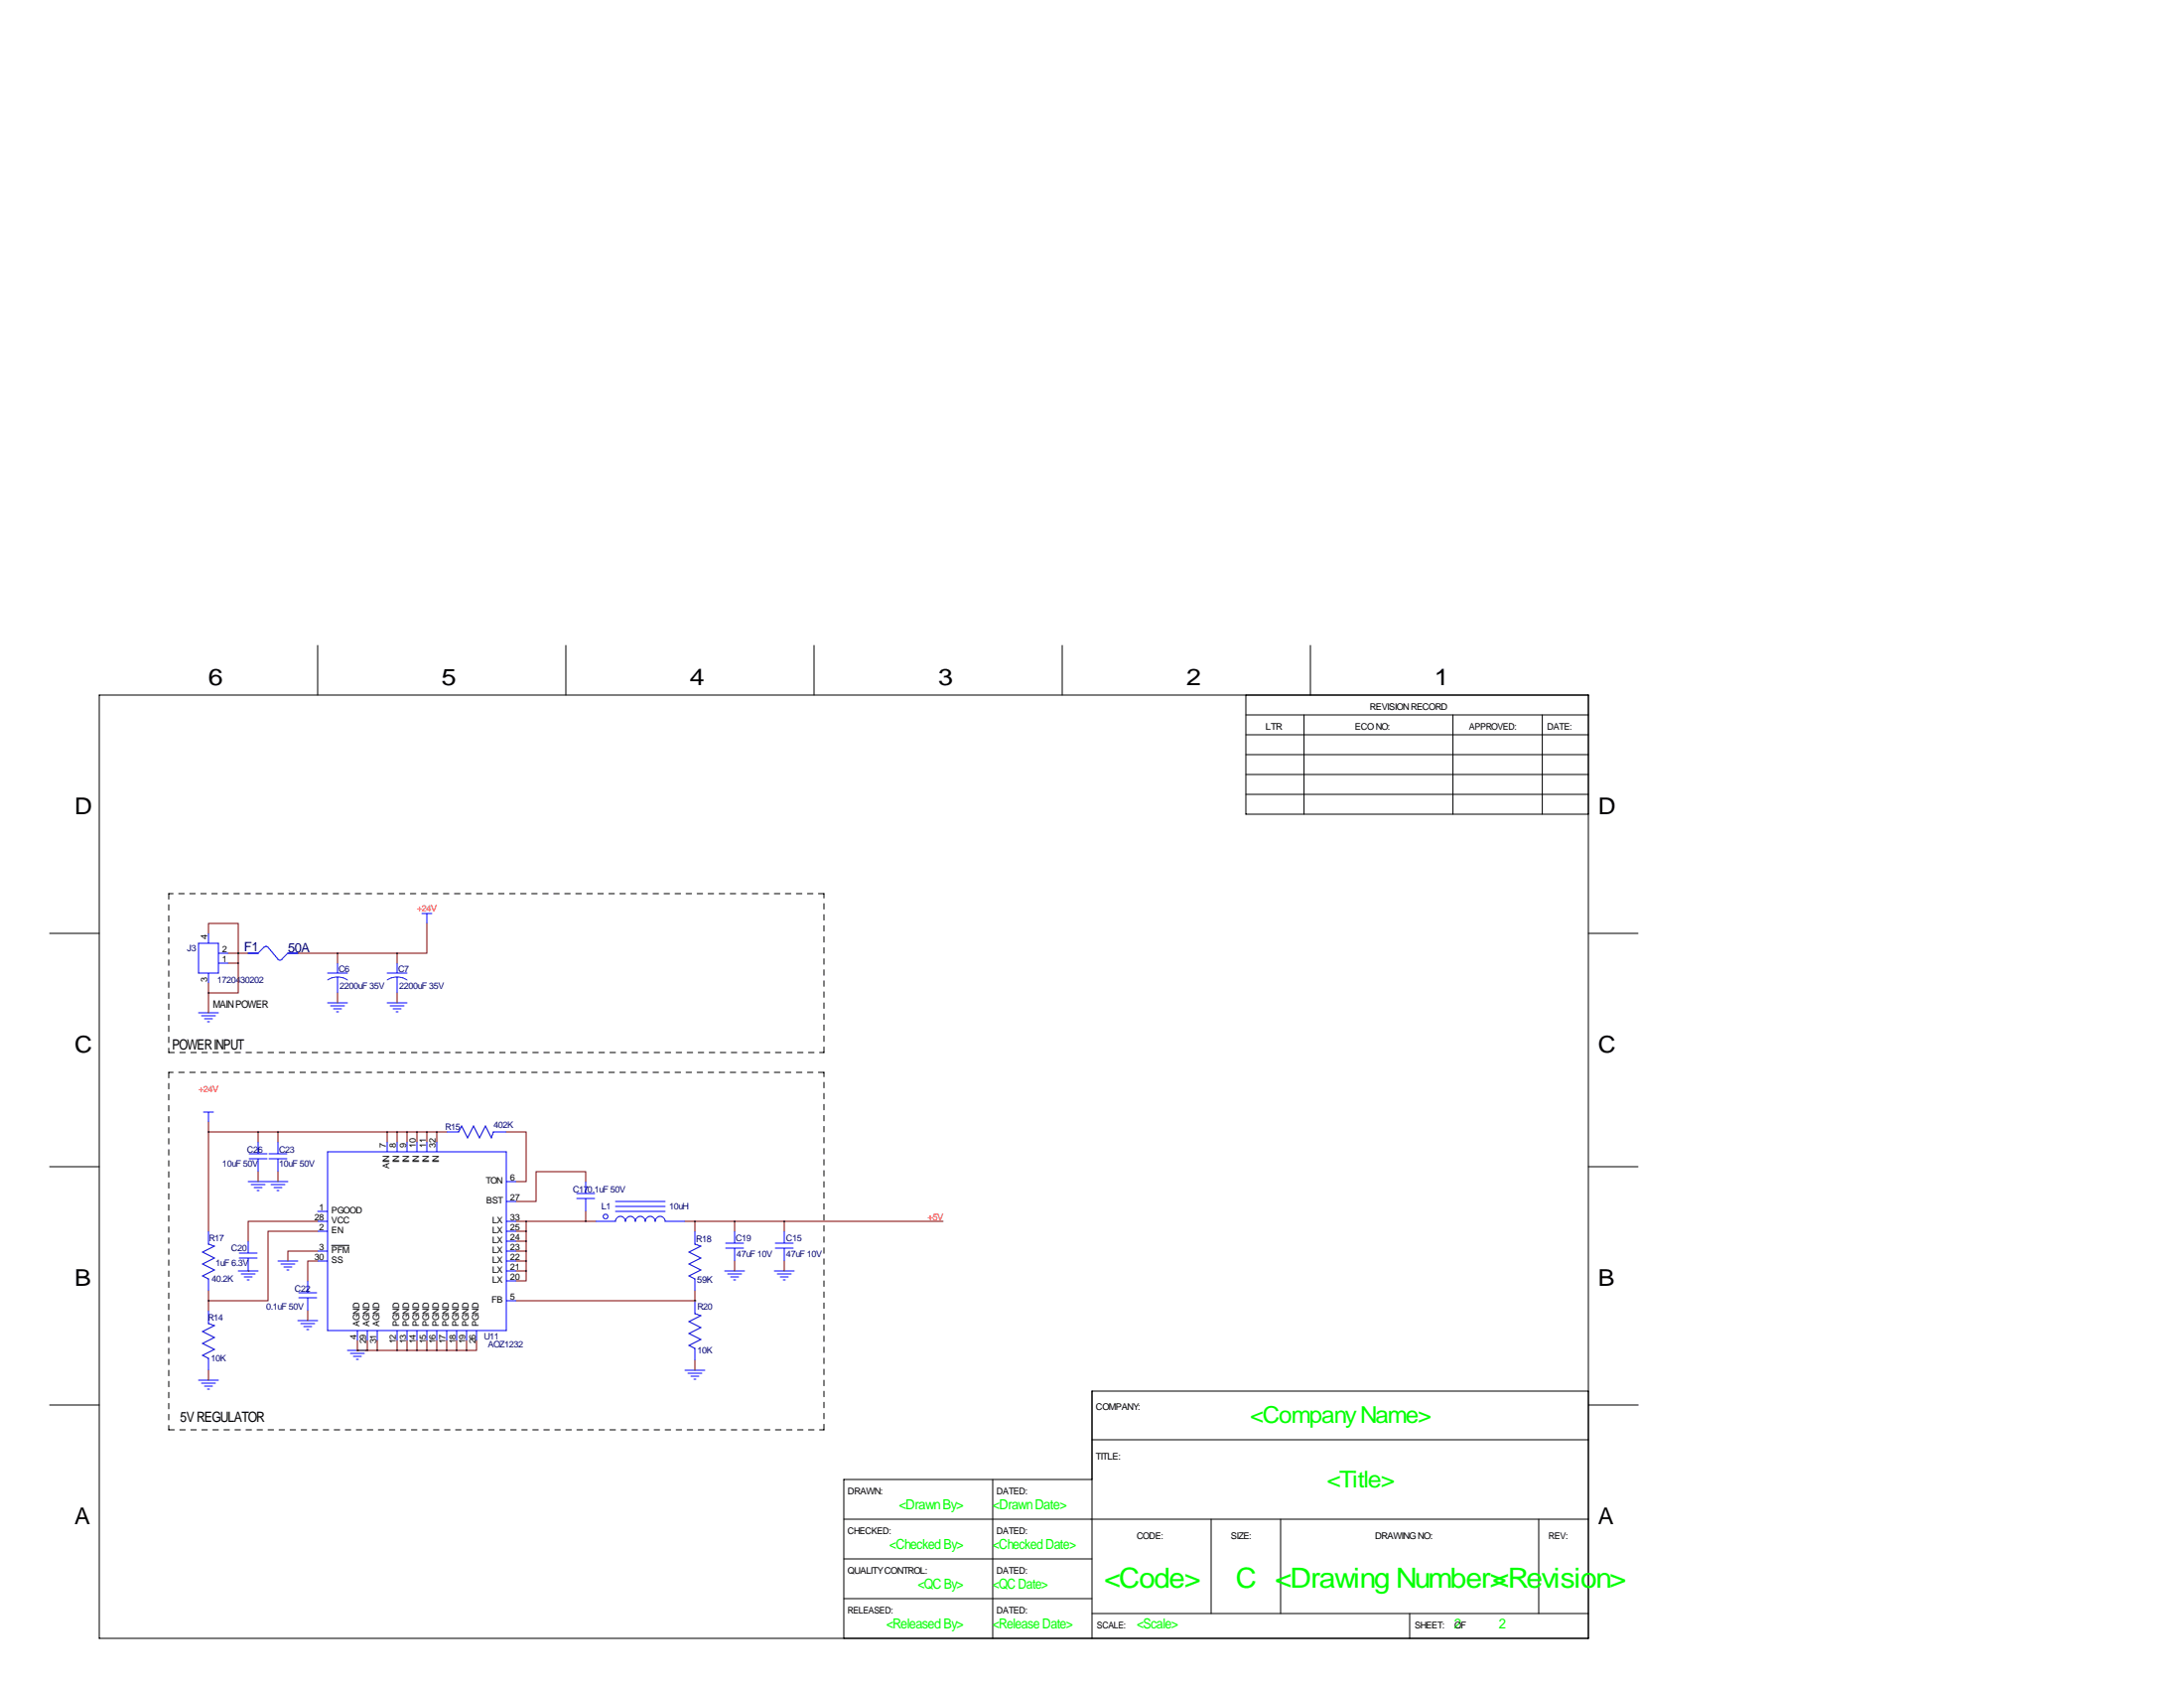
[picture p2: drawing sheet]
<svg xmlns="http://www.w3.org/2000/svg" width="559mm" height="432mm" viewBox="0 0 559 432" stroke-linecap="round" stroke-linejoin="round" font-family="sans-serif">
<g fill="none" stroke="#000" stroke-width=".25">
<path d="M25.4 177.8h381v241.3h-381zM81.3 165.1v12.7M144.8 165.1v12.7M208.3 165.1v12.7M271.8 165.1v12.7M318.8 177.8v30.5h87.6M335.3 165.1v12.7M318.8 182.9h87.6M318.8 188h87.6M318.8 198.1h87.6M318.8 193h87.6M333.7 182.9v25.4"/>
<path d="M371.8 182.9v25.4M394.6 182.9v25.4M318.8 203.2h87.6M12.7 238.8h12.7M406.4 238.8h12.7M12.7 298.4h12.7M406.4 298.4h12.7M84.8 318.6h4.5M12.7 359.4h12.7M406.4 355.9h-127v63.2M406.5 359.4h12.7M254 378.5v40.6"/>
<path d="M279.4 368.3h127M279.4 378.5h-63.5v40.6M215.9 388.6h190.5M215.9 398.8h63.5M309.9 388.6v24.1M327.7 388.6v24.1M393.7 388.6v24.1M215.9 408.9h63.5M279.4 412.7h127M360.7 412.7v6.4"/>
</g>
<path d="M43.2 228.6v40.6M210.8 228.6h-167.6M43.2 274.3v91.5M43.2 269.2h167.6M210.8 274.3h-167.6M210.8 269.2v-40.6M43.2 365.8h167.6M210.8 365.8v-91.5" fill="none" stroke="#000" stroke-width=".25" stroke-dasharray="1.4 1.4"/>
<g fill="none" stroke="#00f" stroke-width=".25">
<path d="M53.3 238.8v2.5M107.9 233.7h2.6M109.2 233.7v2.5M50.8 241.3h5.1v7.6h-5.1zM50.8 259.1h5.1M51.6 259.8h3.5M53.3 248.9v2.6M55.9 246.4h2.5M55.9 243.8h2.5M63.5 243.8h2.5l1.7-1.6 .4-.1 .5 .2 2.8 3.3 .6-.1 1.7-1.7h2.5M83.8 248.9h5.1M83.8 256.5h5.1"/>
<path d="M84.6 257.3h3.5M85.3 258.1h2.1M86.1 258.8h.5M86.4 249.9l-1.1 .1-1.5 .7M86.4 246.4v2.5M86.4 249.9v4.1M86.4 249.9l1.6 .3 .9 .5M99.1 248.9h5M99.1 256.5h5M99.8 257.3h3.6M100.6 258.1h2M101.3 258.8h.6"/>
<path d="M101.6 249.9l-1.1 .1-1.4 .7M101.6 246.4v2.5M101.6 249.9v4.1M101.6 249.9l1.6 .3 .9 .5M52.3 260.6h2.1M53.1 261.4h.5M52.1 284.5h2.5M53.3 284.5v2.5M63.8 296.4h4.5M63.8 295.1h4.5M66 292.1v3M66 296.4v3.3"/>
<path d="M68.8 296.4h4.6M68.8 295.1h4.6M71.1 292.1v3M71.1 296.4v3.3M83.8 294.6h45.7v45.8h-45.7zM99.1 292.1v2.5M101.6 292.1v2.5M104.1 292.1v2.5M106.7 292.1v2.5M109.2 292.1v2.5M111.8 292.1v2.5M114.3 289.6h3l.8-1.6 1.5 3.1 1.6-3.1 1.5 3.1 1.5-3.1 1.5 3.1 .5-1.5h3.3"/>
<path d="M53.3 315v3.3l1.6 .5-3.1 1.5 3.1 1.5-3.1 1.5 3.1 1.6-3.1 1.5 1.5 .8v3M63.5 302.3h10.2M63.5 317.5v3M64.3 303h3.5M65 303.8h2.1M65.8 304.5h.5M69.3 303h3.6M70.1 303.8h2M70.9 304.5h.5M81.3 309.9h2.5M81.3 315h2.5M81.3 312.4h2.5"/>
<path d="M129.5 315h2.6M129.5 302.3h2.6M129.5 317.5h2.6M129.5 307.3h2.6M129.5 312.4h2.6M147.6 306.6h4.5M147.6 305.3h4.5M149.9 302.3v3M149.9 306.6v3.3M152.4 312.4h5.1a1.27 1.27 0 0 1 1.3-1.3 1.27 1.27 0 0 1 1.2 1.3 1.27 1.27 0 0 1 1.3-1.3 1.27 1.27 0 0 1 1.3 1.3 1.27 1.27 0 0 1 1.2-1.3 1.27 1.27 0 0 1 1.3 1.3 1.27 1.27 0 0 1 1.3-1.2 1.27 1.27 0 0 1 1.2 1.2 1.27 1.27 0 0 1 1.3-1.3 1.27 1.27 0 0 1 1.3 1.3h5.1M157.5 309.9h12.7M157.5 307.3h12.7"/>
<path d="M157.5 308.6h12.7M177.8 315v3.3l1.5 .5-3 1.5 3 1.5-3 1.5 3 1.6-3 1.5 1.5 .8v3M185.7 319.3h4.5M185.7 318h4.5M188 315v3M188 319.3v3.3M198.4 319.3h4.5M198.4 318h4.5M200.7 315v3M200.7 319.3v3.3M53.3 335.3v3.3l1.6 .5-3.1 1.5 3.1 1.5-3.1 1.6 3.1 1.5-3.1 1.5 1.5 .8v3M61 325.1h5"/>
<path d="M61.2 321.8h4.6M61.2 320.5h4.6M61.7 325.9h3.6M62.5 326.6h2M63.2 327.4h.6M63.5 321.8v3.3M71.1 322.6h5.1M71.9 323.3h3.5M72.6 324.1h2.1M73.4 324.9h.5M76.2 337.8h5.1M76.5 332h4.5"/>
<path d="M76.5 330.7h4.5M77 338.6h3.5M77.7 339.3h2.1M78.7 327.7v3M78.7 332v3.3M81.3 320h2.5M81.3 322.6h2.5M129.5 320h2.6M129.5 332.7h2.6M129.5 327.7h2.6M129.5 325.1h2.6M129.5 322.6h2.6"/>
<path d="M177.8 332.7v3.3l1.5 .5-3 1.6 3 1.5-3 1.5 3 1.5-3 1.6 1.5 .7v3.1M185.4 325.1h5.1M186.2 325.9h3.5M186.9 326.6h2.1M187.7 327.4h.5M198.1 325.1h5.1M198.9 325.9h3.5M199.6 326.6h2.1M200.4 327.4h.5M50.8 353.1h5.1M51.6 353.8h3.5M52.3 354.6h2.1"/>
<path d="M53.1 355.3h.5M78.5 340.1h.5M88.9 345.4h5.1M89.7 346.2h3.5M90.4 347h2.1M91.2 347.7h.5M91.4 340.4v2.5M94 340.4v2.5M96.5 340.4v2.5M101.6 340.4v2.5M104.1 340.4v2.5M106.7 340.4v2.5"/>
<path d="M109.2 340.4v2.5M111.8 340.4v2.5M114.3 340.4v2.5M116.8 340.4v2.5M119.4 340.4v2.5M121.9 340.4v2.5M175.3 350.5h5M176 351.3h3.6M176.8 352h2M177.5 352.8h.6"/>
<circle cx="154.9" cy="311.2" r=".61"/>
</g>
<g fill="none" stroke="#800000" stroke-width=".25">
<path d="M53.3 238.8v-2.6h7.7v10.2M109.2 236.2v7.6h-7.6M53.3 251.5v7.6M58.4 243.8h5.1M58.4 246.4h2.6M61 246.4v7.6h-7.7M76.2 243.8h25.4M86.4 243.8v2.6M86.4 254v2.5M101.6 243.8v2.6M101.6 254v2.5M53.3 289.6h61"/>
<path d="M53.3 287v28M66 289.6v2.5M66 299.7v2.6M71.1 289.6v2.5M71.1 299.7v2.6M99.1 289.6v2.5M101.6 289.6v2.5M104.1 289.6v2.5M106.7 289.6v2.5M109.2 289.6v2.5M111.8 289.6v2.5M129.5 289.6h5.1v12.7h-2.5"/>
<path d="M81.3 312.4h-17.8v5.1M81.3 315h-12.7v17.7h-15.3M132.1 312.4h20.3M132.1 317.5h2.5M132.1 315h2.5M134.6 312.4v12.7M149.9 302.3v-2.6h-12.7v7.6h-5.1M149.9 309.9v2.5M175.3 312.4h66M177.8 312.4v2.6M188 312.4v2.6M200.7 312.4v2.6"/>
<path d="M53.3 330.2v5.1M63.5 325.1h.1M78.7 335.3v2.5M81.3 320h-7.6v2.6M81.3 322.6h-2.6v5.1M132.1 325.1h2.5M132.1 322.6h2.5M132.1 320h2.5M132.1 332.7h45.7M134.6 325.1v2.6h-2.5M177.8 332.7h.1M177.8 330.2v2.5"/>
<path d="M188 322.6v2.5M200.7 322.6v2.5M53.3 350.5v2.6M91.4 345.4h.1M91.4 342.9v2.5M91.4 345.4h28M94 342.9v2.5M96.5 342.9v2.5M101.6 342.9v2.5M104.1 342.9v2.5M106.7 342.9v2.5M109.2 342.9v2.5"/>
<path d="M111.8 342.9v2.5M114.3 342.9v2.5M116.8 342.9v2.5M119.4 342.9v2.5M121.9 342.9v2.5h-2.5M177.8 348v2.5"/>
</g>
<path d="M116.8 345.4a.05 .05 0 0 0 .1 0 .05 .05 0 0 0-.1 0zM111.7 345.4a.05 .05 0 0 0 .1 0 .05 .05 0 0 0-.1 0zM104.1 345.4a.05 .05 0 0 0 .1 0 .05 .05 0 0 0-.1 0zM99 289.6a.05 .05 0 0 0 .1 0 .05 .05 0 0 0-.1 0zM104.1 289.6a.05 .05 0 0 0 .1 0 .05 .05 0 0 0-.1 0zM149.8 312.4a.05 .05 0 0 0 .1 0 .05 .05 0 0 0-.1 0zM187.9 312.4a.05 .05 0 0 0 .1 0 .05 .05 0 0 0-.1 0zM66 289.6a.05 .05 0 0 0 .1 0 .05 .05 0 0 0-.1 0zM91.4 345.4a.05 .05 0 0 0 .1 0 .05 .05 0 0 0-.1 0zM53.3 332.7a.05 .05 0 0 0 .1 0 .05 .05 0 0 0-.1 0zM111.7 289.6a.05 .05 0 0 0 .1 0 .05 .05 0 0 0-.1 0zM53.3 289.6a.05 .05 0 0 0 .1 0 .05 .05 0 0 0-.1 0zM200.6 312.4a.05 .05 0 0 0 .1 0 .05 .05 0 0 0-.1 0zM53.3 254a.05 .05 0 0 0 .1 0 .05 .05 0 0 0-.1 0zM60.9 246.4a.05 .05 0 0 0 .1 0 .05 .05 0 0 0-.1 0zM86.3 243.8a.05 .05 0 0 0 .1 0 .05 .05 0 0 0-.1 0z" fill="#800000" stroke="#800000" stroke-width=".51"/>
<g font-size="7.1" fill="#0f0">
<text x="282.5" y="406.2">&lt;Code&gt;</text>
<text x="316.2" y="406.2">C &lt;Drawing Number&gt;</text>
<text x="381.8" y="406.2">&lt;Revision&gt;</text>
</g>
<g font-size="5.9">
<text x="53.3" y="175.3">6</text>
<text x="113" y="175.3">5</text>
<text x="176.5" y="175.3">4</text>
<text x="240" y="175.3">3</text>
<text x="303.5" y="175.3">2</text>
<text x="367" y="175.3">1</text>
<text x="19" y="208.3">D</text>
<text x="408.9" y="208.3">D</text>
<text x="19" y="269.2">C</text>
<text x="408.9" y="269.2">C</text>
<text x="19" y="328.9">B</text>
<text x="408.9" y="328.9">B</text>
<text x="19" y="389.9">A</text>
<text x="408.9" y="389.9">A</text>
</g>
<g font-size="5.9" fill="#0f0">
<text x="319.8" y="363.9">&lt;Company Name&gt;</text>
<text x="339.4" y="380.4">&lt;Title&gt;</text>
</g>
<g font-size="3.6">
<text x="44" y="268.4">POWER INPUT</text>
<text x="46.1" y="363.6">5V REGULATOR</text>
</g>
<g font-size="3.6" fill="#0f0">
<text x="230" y="386">&lt;Drawn By&gt;</text>
<text x="254" y="386">&lt;Drawn Date&gt;</text>
<text x="227.6" y="396.2">&lt;Checked By&gt;</text>
<text x="254" y="396.2">&lt;Checked Date&gt;</text>
<text x="234.8" y="406.3">&lt;QC By&gt;</text>
<text x="254" y="406.3">&lt;QC Date&gt;</text>
<text x="226.8" y="416.5">&lt;Released By&gt;</text>
<text x="254" y="416.5">&lt;Release Date&gt;</text>
<text x="290.8" y="416.5">&lt;Scale&gt;</text>
<text x="372.1" y="416.5">2</text>
<text x="383.5" y="416.5">2</text>
</g>
<g font-size="3.3" fill="#000080">
<text x="62.5" y="243.3">F1</text>
<text x="73.7" y="243.6">50A</text>
</g>
<text font-size="2.6" x="54.5" y="257.9">MAIN POWER</text>
<g font-size="2.4">
<text x="350.5" y="181.6">REVISION RECORD</text>
<text x="323.8" y="186.7">LTR</text>
<text x="346.7" y="186.7">ECO NO:</text>
<text x="375.9" y="186.7">APPROVED:</text>
<text x="395.9" y="186.7">DATE:</text>
<text x="280.4" y="360.7">COMPANY:</text>
<text x="280.4" y="373.4">TITLE:</text>
<text x="216.9" y="382.3">DRAWN:</text>
<text x="255" y="382.3">DATED:</text>
<text x="216.9" y="392.4">CHECKED:</text>
<text x="255" y="392.4">DATED:</text>
<text x="290.8" y="393.7">CODE:</text>
<text x="315" y="393.7">SIZE:</text>
<text x="351.8" y="393.7">DRAWING NO:</text>
<text x="396.2" y="393.7">REV:</text>
<text x="216.9" y="402.6">QUALITY CONTROL:</text>
<text x="255" y="402.6">DATED:</text>
<text x="216.9" y="412.7">RELEASED:</text>
<text x="255" y="412.7">DATED:</text>
<text x="280.7" y="416.6">SCALE:</text>
<text x="361.9" y="416.6">SHEET:</text>
<text x="372.2" y="416.6">OF</text>
</g>
<g font-size="2.4" fill="#000080">
<text x="178.1" y="317.8">R18</text>
<text x="178.4" y="328.2">59K</text>
</g>
<text font-size="2.4" fill="#f00" x="237.4" y="312.2">+5V</text>
<g font-size="2.3" fill="#f00">
<text x="106.7" y="233.2">+24V</text>
<text x="50.9" y="279.4">+24V</text>
</g>
<g font-size="2.3" fill="#000080">
<text x="47.9" y="243.3">J3</text>
<text x="55.5" y="251.5">1720430202</text>
<text x="86.6" y="248.7">C6</text>
<text x="101.9" y="248.7">C7</text>
<text x="86.9" y="253">2200uF 35V</text>
<text x="102.1" y="253">2200uF 35V</text>
<text x="113.9" y="289.1">R15</text>
<text x="126.3" y="288.6">402K</text>
<text x="56.9" y="298.4">10uF 50V</text>
<text x="63.2" y="294.9">C26</text>
<text x="71.4" y="294.9">C23</text>
<text x="71.4" y="298.4">10uF 50V</text>
<text x="146.6" y="305.1">C170.1uF 50V</text>
<text x="153.9" y="309.4">L1</text>
<text x="171.2" y="309.4">10uH</text>
<text x="53.5" y="317.5">R17</text>
<text x="188.2" y="317.5">C19</text>
<text x="201.2" y="317.5">C15</text>
<text x="55.1" y="323.8">1uF 6.3V</text>
<text x="59.2" y="320">C20</text>
<text x="188.5" y="321.6">47uF 10V</text>
<text x="201.2" y="321.6">47uF 10V</text>
<text x="54.2" y="327.9">40.2K</text>
<text x="68.1" y="335">0.1uF 50V</text>
<text x="75.4" y="330.5">C22</text>
<text x="178.4" y="335">R20</text>
<text x="53.2" y="337.8">R14</text>
<text x="123.8" y="342.6">U11</text>
<text x="124.8" y="344.7">AOZ1232</text>
<text x="178.4" y="346.2">10K</text>
<text x="54" y="348.2">10K</text>
</g>
<g font-size="2.3">
<text x="53.1" y="240.3" transform="rotate(-90 53.1 240.3)">4</text>
<text x="56.9" y="243.6">2</text>
<text x="53.1" y="251.1" transform="rotate(-90 53.1 251.1)">3</text>
<text x="56.9" y="246.1">1</text>
<text x="98.8" y="293.6" transform="rotate(-90 98.8 293.6)">7</text>
<text x="101.3" y="293.6" transform="rotate(-90 101.3 293.6)">8</text>
<text x="103.9" y="293.6" transform="rotate(-90 103.9 293.6)">9</text>
<text x="106.4" y="293.6" transform="rotate(-90 106.4 293.6)">10</text>
<text x="109" y="293.6" transform="rotate(-90 109 293.6)">11</text>
<text x="111.5" y="293.6" transform="rotate(-90 111.5 293.6)">32</text>
<text x="99.6" y="298.9" transform="rotate(-90 99.6 298.9)">AIN</text>
<text x="102.1" y="297.5" transform="rotate(-90 102.1 297.5)">IN</text>
<text x="104.7" y="297.5" transform="rotate(-90 104.7 297.5)">IN</text>
<text x="107.2" y="297.5" transform="rotate(-90 107.2 297.5)">IN</text>
<text x="109.7" y="297.5" transform="rotate(-90 109.7 297.5)">IN</text>
<text x="112.3" y="297.5" transform="rotate(-90 112.3 297.5)">IN</text>
<text x="124.3" y="302.8">TON</text>
<text x="130.6" y="302">6</text>
<text x="81.6" y="309.6">1</text>
<text x="84.8" y="310.4">PGOOD</text>
<text x="124.5" y="307.9">BST</text>
<text x="130.6" y="307.1">27</text>
<text x="80.5" y="312.2">28</text>
<text x="81.6" y="314.7">2</text>
<text x="84.8" y="315.5">EN</text>
<text x="84.8" y="312.9">VCC</text>
<text x="125.9" y="315.5">LX</text>
<text x="125.9" y="312.9">LX</text>
<text x="130.6" y="317.2">24</text>
<text x="130.6" y="314.7">25</text>
<text x="130.6" y="312.2">33</text>
<text x="80.5" y="322.3">30</text>
<text x="81.6" y="319.8">3</text>
<text x="84.8" y="320.6">PFM</text>
<text x="84.8" y="323.1">SS</text>
<text x="125.9" y="323.1">LX</text>
<text x="125.9" y="320.6">LX</text>
<text x="125.9" y="318">LX</text>
<text x="130.6" y="322.3">22</text>
<text x="130.6" y="319.8">23</text>
<text x="125.9" y="328.2">LX</text>
<text x="125.9" y="325.6">LX</text>
<text x="130.6" y="327.4">20</text>
<text x="130.6" y="324.9">21</text>
<text x="125.8" y="333.3">FB</text>
<text x="130.6" y="332.5">5</text>
<text x="92" y="339.3" transform="rotate(-90 92 339.3)">AGND</text>
<text x="94.5" y="339.3" transform="rotate(-90 94.5 339.3)">AGND</text>
<text x="97" y="339.3" transform="rotate(-90 97 339.3)">AGND</text>
<text x="102.1" y="339.3" transform="rotate(-90 102.1 339.3)">PGND</text>
<text x="104.7" y="339.3" transform="rotate(-90 104.7 339.3)">PGND</text>
<text x="107.2" y="339.3" transform="rotate(-90 107.2 339.3)">PGND</text>
<text x="109.7" y="339.3" transform="rotate(-90 109.7 339.3)">PGND</text>
<text x="112.3" y="339.3" transform="rotate(-90 112.3 339.3)">PGND</text>
<text x="114.8" y="339.3" transform="rotate(-90 114.8 339.3)">PGND</text>
<text x="117.4" y="339.3" transform="rotate(-90 117.4 339.3)">PGND</text>
<text x="119.9" y="339.3" transform="rotate(-90 119.9 339.3)">PGND</text>
<text x="122.4" y="339.3" transform="rotate(-90 122.4 339.3)">PGND</text>
<text x="91.2" y="342.5" transform="rotate(-90 91.2 342.5)">4</text>
<text x="93.7" y="343.7" transform="rotate(-90 93.7 343.7)">29</text>
<text x="96.3" y="343.7" transform="rotate(-90 96.3 343.7)">31</text>
<text x="101.3" y="343.7" transform="rotate(-90 101.3 343.7)">12</text>
<text x="103.9" y="343.7" transform="rotate(-90 103.9 343.7)">13</text>
<text x="106.4" y="343.7" transform="rotate(-90 106.4 343.7)">14</text>
<text x="109" y="343.7" transform="rotate(-90 109 343.7)">15</text>
<text x="111.5" y="343.7" transform="rotate(-90 111.5 343.7)">16</text>
<text x="114" y="343.7" transform="rotate(-90 114 343.7)">17</text>
<text x="116.6" y="343.7" transform="rotate(-90 116.6 343.7)">18</text>
<text x="119.1" y="343.7" transform="rotate(-90 119.1 343.7)">19</text>
<text x="121.7" y="343.7" transform="rotate(-90 121.7 343.7)">26</text>
</g>
</svg>
